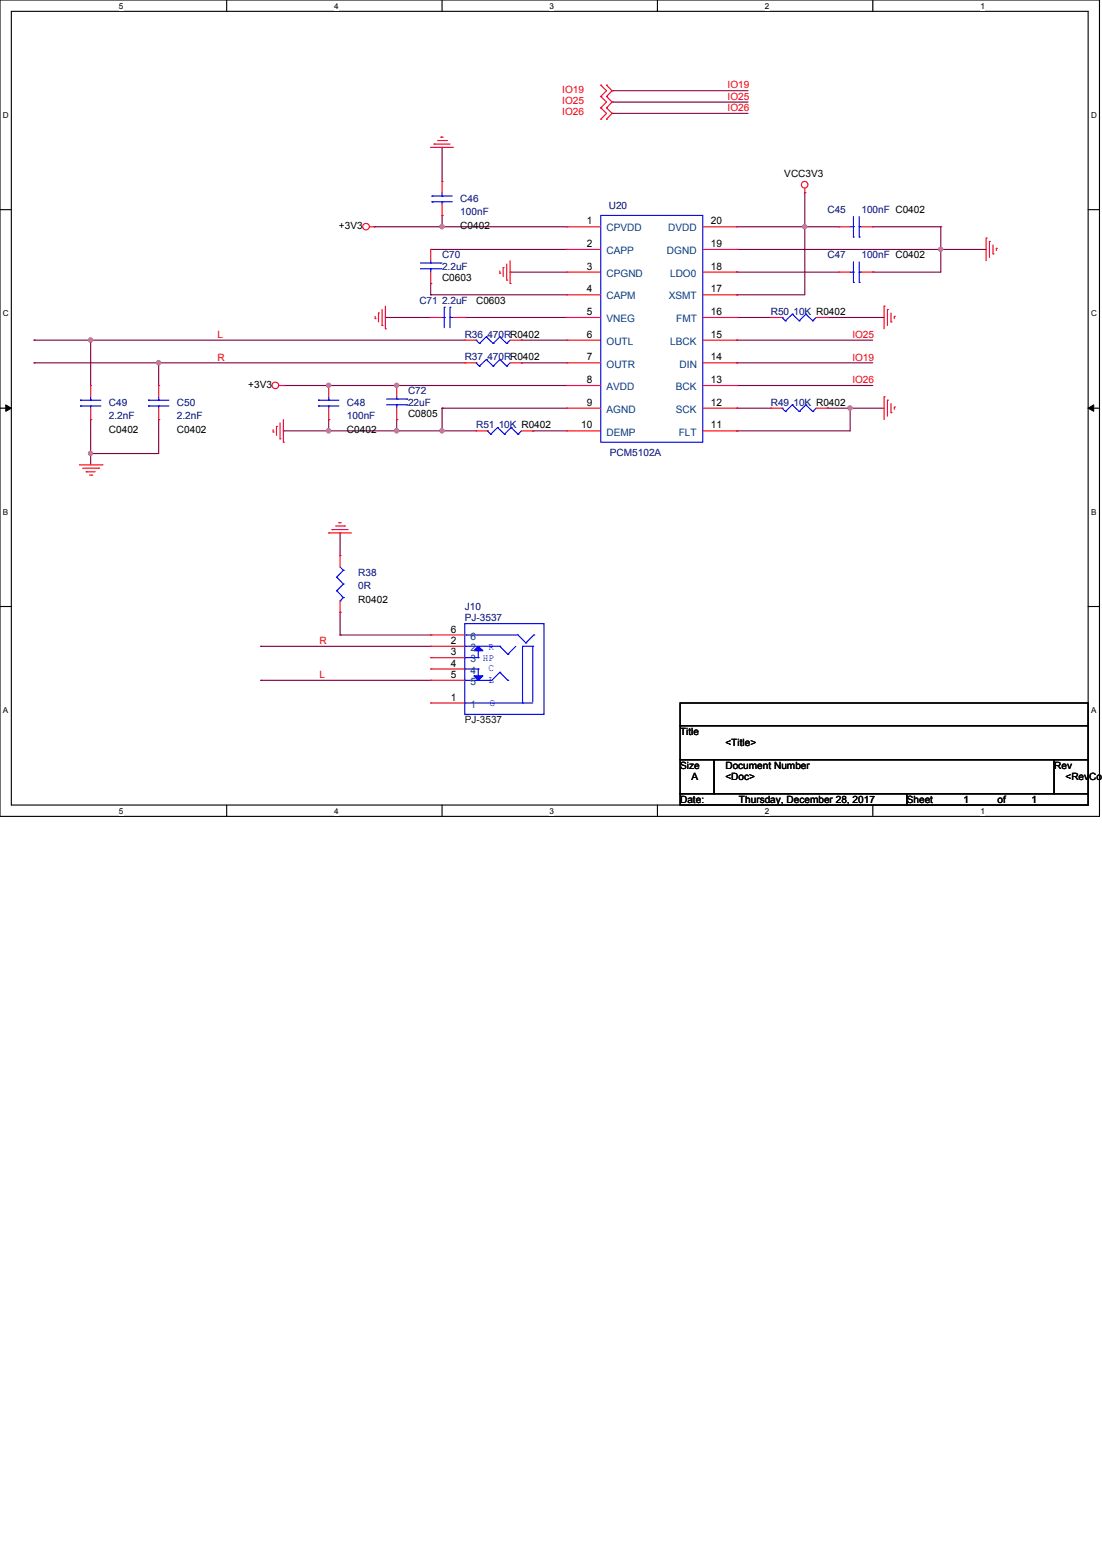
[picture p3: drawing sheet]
<svg xmlns="http://www.w3.org/2000/svg" width="210mm" height="297mm" viewBox="0 0 210 297" stroke-linecap="round" stroke-linejoin="round" font-family="sans-serif">
<path d="M0 0h209.4v155.4h-209.4zM2.2 2.2h205.1v151.1h-205.1z" fill="none" stroke="#000" stroke-width=".21"/>
<g fill="#fff">
<path d="M22.6 .3h.9v1.7h-.9z"/>
<path d="M22.6 153.5h.9v1.8h-.9z"/>
</g>
<path d="M43.2 0v2.2M43.2 153.3v2.1" fill="none" stroke="#000" stroke-width=".21"/>
<g fill="#fff">
<path d="M63.7 .3h.8v1.7h-.8z"/>
<path d="M63.7 153.5h.8v1.8h-.8z"/>
</g>
<path d="M84.2 0v2.2M84.2 153.3v2.1" fill="none" stroke="#000" stroke-width=".21"/>
<g fill="#fff">
<path d="M104.7 .3h.8v1.7h-.8z"/>
<path d="M104.7 153.5h.8v1.8h-.8z"/>
</g>
<path d="M125.2 0v2.2M125.2 153.3v2.1" fill="none" stroke="#000" stroke-width=".21"/>
<g fill="#fff">
<path d="M145.7 .3h.9v1.7h-.9z"/>
<path d="M145.7 153.5h.9v1.8h-.9z"/>
</g>
<path d="M166.2 0v2.2M166.2 153.3v2.1" fill="none" stroke="#000" stroke-width=".21"/>
<g fill="#fff">
<path d="M186.7 .3h.9v1.7h-.9z"/>
<path d="M186.7 153.5h.9v1.8h-.9z"/>
<path d="M.6 21h1.1v1.8h-1.1z"/>
<path d="M207.8 21h1.1v1.8h-1.1z"/>
<path d="M.6 58.8h1.1v1.7h-1.1z"/>
<path d="M207.8 58.8h1.1v1.7h-1.1z"/>
</g>
<path d="M0 39.9h2.2M207.3 39.9h2.1" fill="none" stroke="#000" stroke-width=".21"/>
<g fill="#fff">
<path d="M.6 96.6h1v1.7h-1z"/>
<path d="M207.8 96.6h1v1.7h-1z"/>
</g>
<path d="M0 77.7h2.2M207.3 77.7h2.1" fill="none" stroke="#000" stroke-width=".21"/>
<path d="M1.1 77.1l1.1 .6-1.1 .6zM207.3 77.7l1-.6v1.2z" fill="#000"/>
<path d="M1.1 77.1l1.1 .6-1.1 .6zM207.3 77.7l1-.6v1.2z" fill="none" stroke="#000" stroke-width=".19"/>
<g fill="#fff">
<path d="M.6 134.4h.9v1.7h-.9z"/>
<path d="M207.8 134.4h1v1.7h-1z"/>
</g>
<path d="M0 115.5h2.2M207.3 115.5h2.1" fill="none" stroke="#000" stroke-width=".21"/>
<g fill="none" stroke="#800040" stroke-width=".21">
<path d="M116.6 19.4h.1M116.6 17.3h.1M116.6 19.4h25.9M116.6 17.3h25.9M116.6 21.6h.1M116.6 21.6h25.9M84.2 43.2h.1M84.2 43.2h23.7M140.3 73.4h.1M140.3 64.8h.1M140.3 69.1h.1M140.3 73.4h25.9"/>
<path d="M140.3 64.8h25.9M140.3 69.1h25.9"/>
</g>
<circle cx="84.2" cy="43.2" r=".4" fill="#f0f"/>
<circle cx="84.2" cy="43.2" r=".4" fill="none" stroke="#f0f" stroke-width=".21"/>
<path d="M71.2 43.2h.1M84.2 41h.1M84.2 41v2.2h-13M179.2 47.5h.1M179.2 47.5h8.6" fill="none" stroke="#800040" stroke-width=".21"/>
<circle cx="179.2" cy="47.5" r=".4" fill="#f0f"/>
<circle cx="179.2" cy="47.5" r=".4" fill="none" stroke="#f0f" stroke-width=".21"/>
<path d="M153.3 36.7h.1M153.3 36.7v6.5M153.3 43.2h.1M153.3 43.2h6.5M166.2 43.2h.1M166.2 43.2h13M179.2 47.5h.1M179.2 47.5v4.3" fill="none" stroke="#800040" stroke-width=".21"/>
<circle cx="153.3" cy="43.2" r=".4" fill="#f0f"/>
<circle cx="153.3" cy="43.2" r=".4" fill="none" stroke="#f0f" stroke-width=".21"/>
<g fill="none" stroke="#800040" stroke-width=".21">
<path d="M84.2 28.1h.1M84.2 28.1v6.4M82 47.5h.1M82 54h.1M82 56.1h.1M82 47.5h25.9M82 54v2.1M82 56.1h25.9M97.2 51.8h.1M97.2 51.8h10.7M140.3 43.2h.1M140.3 51.8h.1"/>
<path d="M140.3 43.2h13M140.3 51.8h19.5M166.2 51.8h.1M166.2 51.8h13M73.4 60.5h.1M73.4 60.5h8.6M75.6 73.4h.1M75.6 73.4h32.3M88.5 60.5h.1M88.5 60.5h19.4M99.3 64.8h.1M99.3 69.1h.1"/>
<path d="M99.3 64.8h8.6M99.3 69.1h8.6"/>
</g>
<circle cx="75.5" cy="73.4" r=".4" fill="#f0f"/>
<circle cx="75.5" cy="73.4" r=".4" fill="none" stroke="#f0f" stroke-width=".21"/>
<path d="M54 73.4h.1M54 73.4h21.6M62.6 73.4h.1" fill="none" stroke="#800040" stroke-width=".21"/>
<circle cx="62.6" cy="73.4" r=".4" fill="#f0f"/>
<circle cx="62.6" cy="73.4" r=".4" fill="none" stroke="#f0f" stroke-width=".21"/>
<path d="M30.2 69.1h.1M30.2 69.1h58.3M84.2 77.7h.1M84.2 77.7h23.7" fill="none" stroke="#800040" stroke-width=".21"/>
<circle cx="30.2" cy="69.1" r=".4" fill="#f0f"/>
<circle cx="30.2" cy="69.1" r=".4" fill="none" stroke="#f0f" stroke-width=".21"/>
<path d="M17.3 64.8h.1M17.3 64.8h71.2" fill="none" stroke="#800040" stroke-width=".21"/>
<circle cx="17.2" cy="64.7" r=".4" fill="#f0f"/>
<circle cx="17.2" cy="64.7" r=".4" fill="none" stroke="#f0f" stroke-width=".21"/>
<path d="M6.5 69.1h.1M6.5 64.8h.1M6.5 69.1h23.7M6.5 64.8h10.8M17.3 64.8h.1M17.3 64.8v8.6M30.2 69.1h.1M30.2 69.1v4.3M17.3 86.4h.1M17.3 86.4v2.1" fill="none" stroke="#800040" stroke-width=".21"/>
<circle cx="17.2" cy="86.3" r=".4" fill="#f0f"/>
<circle cx="17.2" cy="86.3" r=".4" fill="none" stroke="#f0f" stroke-width=".21"/>
<path d="M30.2 79.9h.1M30.2 79.9v6.5h-12.9M140.3 77.7h.1M140.3 77.7h6.5M161.9 77.7h.1M161.9 77.7h6.5M161.9 77.7v4.3h-21.6M17.3 86.4h.1M140.3 82h.1" fill="none" stroke="#800040" stroke-width=".21"/>
<circle cx="161.9" cy="77.7" r=".4" fill="#f0f"/>
<circle cx="161.9" cy="77.7" r=".4" fill="none" stroke="#f0f" stroke-width=".21"/>
<path d="M140.3 56.1h.1M153.3 43.2h.1M153.3 43.2v12.9h-13M140.3 60.5h.1M140.3 60.5h6.5M157.6 60.5h.1M157.6 60.5h10.8M84.2 82h.1M84.2 82h6.5M101.5 82h.1M101.5 82h6.4" fill="none" stroke="#800040" stroke-width=".21"/>
<circle cx="84.2" cy="82" r=".4" fill="#f0f"/>
<circle cx="84.2" cy="82" r=".4" fill="none" stroke="#f0f" stroke-width=".21"/>
<path d="M84.2 77.7h.1M84.2 77.7v4.3h-8.6M75.6 82h.1" fill="none" stroke="#800040" stroke-width=".21"/>
<circle cx="75.5" cy="82" r=".4" fill="#f0f"/>
<circle cx="75.5" cy="82" r=".4" fill="none" stroke="#f0f" stroke-width=".21"/>
<path d="M75.6 79.9h.1M75.6 79.9v2.1h-13M62.6 82h.1" fill="none" stroke="#800040" stroke-width=".21"/>
<circle cx="62.6" cy="82" r=".4" fill="#f0f"/>
<circle cx="62.6" cy="82" r=".4" fill="none" stroke="#f0f" stroke-width=".21"/>
<g fill="none" stroke="#800040" stroke-width=".21">
<path d="M140.3 47.5h.1M179.2 43.2h.1M179.2 43.2v4.3h-38.9M17.3 79.9h.1M17.3 79.9v6.5M62.6 79.9h.1M62.6 79.9v2.1h-8.6M157.6 77.7h.1M157.6 77.7h4.3M54 82h.1M64.8 116.6h.1M64.8 101.5h.1"/>
<path d="M64.8 101.5v4.3M64.8 116.6v4.3M49.7 123.1h.1M49.7 129.5h.1M49.7 123.1h32.3M49.7 129.5h32.3M64.8 120.9h.1M64.8 120.9h17.2"/>
</g>
<g fill="none" stroke="#f00" stroke-width=".21">
<path d="M114.4 16.2h.1M114.4 18.4h.1M114.4 16.2l1.1 1.1-1.1 1.1M114.4 18.4l1.1 1-1.1 1.1M115.5 18.4h.1M115.5 16.2h.1M115.5 16.2l1.1 1.1-1.1 1.1M115.5 18.4l1.1 1-1.1 1.1M82 28.1h.1M82 28.1h4.4M82.7 27.4h.1M82.7 27.4h3"/>
<path d="M83.4 26.8h1.6M84 26.1h.1M84 26.1h.4M85 26.8h.1M114.4 20.5h.1M114.4 22.7h.1M114.4 20.5l1.1 1.1-1.1 1.1M115.5 20.5h.1M115.5 22.7h.1M115.5 20.5l1.1 1.1-1.1 1.1M153.3 36.7h.1M153.3 35.9v.8"/>
<path d="M70.4 43.2h.8M71.2 43.2h.1M72.1 59.6h.1M72.1 59.6v1.7M72.8 58.9v3.1M73.4 58.3v4.3M95.2 52h.1M95.2 51.6v.4M95.8 51h.1M95.8 51v1.7M96.5 53.3h.1M96.5 50.3v3"/>
<path d="M97.2 54h.1M97.2 49.7v4.3M107.9 43.2h.1M107.9 47.5h.1M107.9 51.8h.1M107.9 56.1h.1M107.9 43.2h6.5M107.9 47.5h6.5M107.9 51.8h6.5M107.9 56.1h6.5M133.9 43.2h6.4M133.9 47.5h6.4"/>
<path d="M133.9 51.8h6.4M133.9 56.1h6.4M140.3 56.1h.1M140.3 51.8h.1M140.3 47.5h.1M140.3 43.2h.1M168.4 58.3h.1M168.4 58.3v4.3M169 58.9h.1M169 58.9v3.1M169.7 59.6v1.7M187.8 45.3h.1"/>
<path d="M187.8 45.3v4.4M188.5 46h.1M188.5 46v3M189.1 48.3h.1M189.1 46.7v1.6M189.8 47.3h.1M189.8 47.3v.4M53.1 73.4h.9M54 73.4h.1M54 79.9v4.3M62.6 79.9h.1M62.6 73.4h.1"/>
<path d="M62.6 73.4v2.2M62.6 77.7v2.2M71.5 60.7h.1M71.5 60.2v.5M72.8 62h.1M73.4 62.6h.1M75.6 73.4h.1M75.6 79.9h.1M75.6 73.4v2.2M75.6 77.7v2.2M88.5 69.1h.1M88.5 69.1h2.2"/>
<path d="M97.2 69.1h2.1M99.3 69.1h.1M107.9 60.5h.1M107.9 64.8h.1M107.9 69.1h.1M107.9 73.4h.1M107.9 77.7h.1M107.9 73.4h6.5M107.9 60.5h6.5M107.9 64.8h6.5M107.9 69.1h6.5M107.9 77.7h6.5"/>
<path d="M133.9 73.4h6.4M133.9 60.5h6.4M133.9 64.8h6.4M133.9 69.1h6.4M133.9 77.7h6.4M140.3 77.7h.1M140.3 73.4h.1M140.3 69.1h.1M140.3 64.8h.1M140.3 60.5h.1M168.4 75.6h.1M168.4 75.6v4.3"/>
<path d="M169 76.2h.1M169 76.2v3M169.7 78.6h.1M169.7 61.3h.1M169.7 76.9v1.7M170.3 77.5h.1M170.3 60.2h.1M170.3 60.2v.5M170.3 77.5v.4M15.1 88.5h4.3M15.7 89.2h3.1M16.4 89.8h.1"/>
<path d="M16.4 89.8h1.7M17.1 90.5h.4M17.5 90.5h.1M18.8 89.2h.1M19.4 88.5h.1M52 82.3h.1M52 81.8v.5M52.7 81.2h.1M52.7 81.2v1.7M53.3 83.6h.1M53.3 80.5v3.1M54 84.2h.1"/>
<path d="M64.6 99.5h.1M64.6 99.5h.4M107.9 82h.1M107.9 82h6.5M133.9 82h6.4M140.3 82h.1M62.6 101.5h.1M62.6 101.5h4.3M63.2 100.8h.1M63.2 100.8h3.1M63.9 100.2h1.7M64.8 105.8h.1"/>
<path d="M64.8 116.6h.1M64.8 105.8v2.1M64.8 114.4v2.2M65.6 100.2h.1"/>
<circle cx="153.3" cy="35.2" r=".63"/>
<circle cx="69.7" cy="43.2" r=".63"/>
<circle cx="52.5" cy="73.4" r=".63"/>
</g>
<path d="M129.5 133.9h77.8v4.3h-77.8zM129.5 138.2h77.8v6.5h-77.8zM129.5 144.7h6.5v6.4h-6.5zM129.5 151.1h43.2v2.2h-43.2zM136 144.7h64.8v6.4h-64.8zM172.7 151.1h34.6v2.2h-34.6zM200.8 144.7h6.5v6.4h-6.5z" fill="none" stroke="#000" stroke-width=".21"/>
<g fill="none" stroke="#00f" stroke-width=".21">
<path d="M114.4 41h19.5v43.2h-19.5zM60.7 76.2h.1M60.7 77.3h.1M60.7 76.2h3.9M60.7 77.3h3.9M62.6 77.3h.1M62.6 76.2h.1M62.6 75.6v.6M62.6 77.3v.4M73.6 77.1h3.9M73.6 76h3.9M75.6 76h.1"/>
<path d="M75.6 77.1h.1M75.6 75.6v.4M75.6 77.1v.6M77.5 77.1h.1M77.5 76h.1M90.7 69.1h.1M90.7 69.1l.6 .6M91.3 69.7h.1M92.6 68.5h.1M92.6 68.5l1.3 1.2M92.6 68.5l-1.3 1.2M93.9 69.7h.1"/>
<path d="M95.2 68.5h.1M95.2 68.5l1.3 1.2M95.2 68.5l-1.3 1.2M96.5 69.7h.1M97.2 69.1l-.7 .6M64.1 109.9h.1M64.1 112.5h.1M64.1 109.9l1.3 1.3M64.1 112.5l1.3 1.3M64.8 114.4h.1M64.8 107.9l.6 .7M65.4 108.6h.1"/>
<path d="M65.4 111.2h.1M65.4 113.8h.1M65.4 108.6l-1.3 1.3M65.4 111.2l-1.3 1.3M65.4 113.8l-.6 .6"/>
</g>
<path d="M90.3 123.9l.8-.8 .9 .8z" fill="#00f"/>
<path d="M90.3 123.9l.8-.8 .9 .8z" fill="none" stroke="#00f" stroke-width=".21"/>
<path d="M90.3 128.7h1.7l-.9 .8z" fill="#00f"/>
<g fill="none" stroke="#00f" stroke-width=".21">
<path d="M82.3 37.3h.1M82.3 38.4h.1M82.3 37.3h3.8M82.3 38.4h3.8M84.2 38.4h.1M84.2 37.3h.1M84.2 36.7v.6M84.2 38.4v.5M80.1 51.2h3.9M80.1 50.1h3.9M82 50.1h.1M82 51.2h.1"/>
<path d="M82 49.7v.4M82 51.2v.6M84 51.2h.1M84 50.1h.1M84.6 58.5h.1M84.6 58.5v3.9M85.7 58.5h.1M85.7 58.5v3.9M150.9 59.8h.1M150.9 59.8l1.3 1.3M150.9 59.8l-1.3 1.3M153.5 59.8h.1"/>
<path d="M153.5 59.8l1.3 1.3M153.5 59.8l-1.3 1.3M161.9 51.8h.7M161.9 43.2h.7M162.6 53.8h.1M162.6 51.8h.1M162.6 45.1h.1M162.6 43.2h.1M162.6 41.2v3.9M162.6 49.9v3.9M163.7 51.8h.1M163.7 53.8h.1"/>
<path d="M163.7 43.2h.1M163.7 45.1h.1M163.7 51.8h.4M163.7 41.2v3.9M163.7 49.9v3.9M163.7 43.2h.4M15.3 76.2h.1M15.3 77.3h.1M15.3 76.2h3.9M15.3 77.3h3.9M17.3 77.3h.1M17.3 76.2h.1"/>
<path d="M17.3 75.6v.6M17.3 77.3v.4M28.3 76.2h.1M28.3 77.3h.1M28.3 76.2h3.9M28.3 77.3h3.9M30.2 77.3h.1M30.2 76.2h.1M30.2 75.6v.6M30.2 77.3v.4M84.2 60.5h.4M84.6 60.5h.1"/>
<path d="M85.7 60.5h.1M85.7 60.5h.7M90.7 64.8h.1M90.7 64.8l.6 .6M91.3 65.4h.1M92.6 64.1h.1M92.6 64.1l1.3 1.3M92.6 64.1l-1.3 1.3M93.9 65.4h.1M95.2 64.1h.1M95.2 64.1l1.3 1.3M95.2 64.1l-1.3 1.3"/>
<path d="M96.5 65.4h.1M97.2 64.8l-.7 .6M149 60.5h.1M149 77.7h.1M149 60.5l.6 .6M149 77.7l.6 .7M149.6 61.1h.1M149.6 78.4h.1M150.9 77.1h.1M150.9 77.1l1.3 1.3M150.9 77.1l-1.3 1.3M152.2 61.1h.1"/>
<path d="M152.2 78.4h.1M153.5 77.1h.1M153.5 77.1l1.3 1.3M153.5 77.1l-1.3 1.3M154.8 61.1h.1M154.8 78.4h.1M155.4 60.5l-.6 .6M155.4 77.7l-.6 .7M92.8 82h.1M92.8 82l.7 .7M93.5 82.7h.1M94.8 81.4h.1"/>
<path d="M94.8 81.4l1.3 1.3M94.8 81.4l-1.3 1.3M96.1 82.7h.1M97.4 81.4h.1M97.4 81.4l1.3 1.3M97.4 81.4l-1.3 1.3M98.7 82.7h.1M99.3 82l-.6 .7M88.5 118.7h15.1v17.3h-15.1zM88.5 123.1h.1M88.5 133.9h.1M88.5 129.5h.1"/>
<path d="M88.5 127.4h.1M88.5 125.2h.1M88.5 123.1h6.7M88.5 133.9h13M88.5 127.4h2.6M88.5 125.2h2.6M88.7 120.9h.1M88.7 120.9h10l1.5 1.5M90.3 128.7h1.7l-.9 .8zM91.1 127.4h.1M91.1 125.2h.1M91.1 123.9v1.3"/>
<path d="M91.1 127.4v1.3M95.2 123.1h.1M95.2 128h.1M95.2 123.1l1.5 1.5M95.2 128l-1.5 1.5h-5.2M95.2 128l1.5 1.5M96.7 124.6h.1M96.7 129.5h.1M98.3 123.1l-1.6 1.5M99.5 123.1h.1M99.5 133.9h.1M99.5 123.1h2"/>
<path d="M99.5 123.1v10.8M100.2 122.4h.1M101.5 123.1h.1M101.5 123.1v10.5M101.7 120.9h.1M101.7 120.9l-1.5 1.5"/>
</g>
<g fill="none" stroke="#f00" stroke-width=".21">
<path d="M84.2 34.5h.1M84.2 34.5v2.2M84.2 38.9v2.1M82 47.5h.1M82 54h.1M82 47.5v2.2M82 51.8v2.2M84.2 41h.1M159.8 51.8h.1M159.8 43.2h.1M159.8 51.8h2.1M159.8 43.2h2.1"/>
<path d="M164.1 51.8h2.1M164.1 43.2h2.1M166.2 51.8h.1M166.2 43.2h.1M17.3 79.9h.1M17.3 73.4h.1M17.3 73.4v2.2M17.3 77.7v2.2M30.2 79.9h.1M30.2 73.4h.1M30.2 73.4v2.2M30.2 77.7v2.2"/>
<path d="M82 60.5h.1M82 60.5h2.2M86.4 60.5h2.1M88.5 64.8h.1M88.5 60.5h.1M88.5 64.8h2.2M97.2 64.8h2.1M99.3 64.8h.1M146.8 60.5h.1M146.8 77.7h.1M146.8 60.5h2.2M146.8 77.7h2.2"/>
<path d="M155.4 60.5h2.2M155.4 77.7h2.2M157.6 60.5h.1M157.6 77.7h.1M90.7 82h.1M90.7 82h2.1M99.3 82h2.2M101.5 82h.1M82 123.1h.1M82 125.2h.1M82 127.4h.1M82 129.5h.1"/>
<path d="M82 133.9h.1M82 120.9h.1M82 123.1h6.5M82 125.2h6.5M82 127.4h6.5M82 129.5h6.5M82 133.9h6.5M82 120.9h6.5"/>
</g>
<circle cx="84.2" cy="43.2" r=".4" fill="#f0f"/>
<circle cx="84.2" cy="43.2" r=".4" fill="none" stroke="#f0f" stroke-width=".21"/>
<circle cx="179.2" cy="47.5" r=".4" fill="#f0f"/>
<circle cx="179.2" cy="47.5" r=".4" fill="none" stroke="#f0f" stroke-width=".21"/>
<circle cx="153.3" cy="43.2" r=".4" fill="#f0f"/>
<circle cx="153.3" cy="43.2" r=".4" fill="none" stroke="#f0f" stroke-width=".21"/>
<circle cx="75.5" cy="73.4" r=".4" fill="#f0f"/>
<circle cx="75.5" cy="73.4" r=".4" fill="none" stroke="#f0f" stroke-width=".21"/>
<circle cx="62.6" cy="73.4" r=".4" fill="#f0f"/>
<circle cx="62.6" cy="73.4" r=".4" fill="none" stroke="#f0f" stroke-width=".21"/>
<circle cx="30.2" cy="69.1" r=".4" fill="#f0f"/>
<circle cx="30.2" cy="69.1" r=".4" fill="none" stroke="#f0f" stroke-width=".21"/>
<circle cx="17.2" cy="64.7" r=".4" fill="#f0f"/>
<circle cx="17.2" cy="64.7" r=".4" fill="none" stroke="#f0f" stroke-width=".21"/>
<circle cx="17.2" cy="86.3" r=".4" fill="#f0f"/>
<circle cx="17.2" cy="86.3" r=".4" fill="none" stroke="#f0f" stroke-width=".21"/>
<circle cx="161.9" cy="77.7" r=".4" fill="#f0f"/>
<circle cx="161.9" cy="77.7" r=".4" fill="none" stroke="#f0f" stroke-width=".21"/>
<circle cx="84.2" cy="82" r=".4" fill="#f0f"/>
<circle cx="84.2" cy="82" r=".4" fill="none" stroke="#f0f" stroke-width=".21"/>
<circle cx="75.5" cy="82" r=".4" fill="#f0f"/>
<circle cx="75.5" cy="82" r=".4" fill="none" stroke="#f0f" stroke-width=".21"/>
<circle cx="62.6" cy="82" r=".4" fill="#f0f"/>
<circle cx="62.6" cy="82" r=".4" fill="none" stroke="#f0f" stroke-width=".21"/>
<g font-size="1.9" fill="#f00">
<text x="107.1" y="17.7">IO19</text>
<text x="138.6" y="16.8">IO19</text>
<text x="107.1" y="19.8">IO25</text>
<text x="107.1" y="22">IO26</text>
<text x="138.6" y="21.2">IO26</text>
<text x="138.6" y="19">IO25</text>
<text x="41.4" y="64.3">L</text>
<text x="162.3" y="64.3">IO25</text>
<text x="41.4" y="68.7">R</text>
<text x="162.3" y="68.7">IO19</text>
<text x="162.3" y="73">IO26</text>
<text x="60.9" y="122.6">R</text>
<text x="60.9" y="129.1">L</text>
</g>
<g font-size="1.9">
<text x="149.4" y="33.7">VCC3V3</text>
<text x="64.6" y="43.6">+3V3</text>
<text x="87.7" y="43.6">C0402</text>
<text x="111.8" y="42.7">1</text>
<text x="111.8" y="47">2</text>
<text x="135.4" y="47">19</text>
<text x="135.4" y="42.7">20</text>
<text x="84.2" y="53.5">C0603</text>
<text x="111.8" y="51.4">3</text>
<text x="135.4" y="51.4">18</text>
<text x="90.7" y="57.8">C0603</text>
<text x="111.8" y="55.7">4</text>
<text x="111.8" y="60">5</text>
<text x="135.4" y="60">16</text>
<text x="135.4" y="55.7">17</text>
<text x="111.8" y="64.3">6</text>
<text x="135.4" y="64.3">15</text>
<text x="111.8" y="68.6">7</text>
<text x="135.4" y="68.6">14</text>
<text x="47.3" y="73.8">+3V3</text>
<text x="111.8" y="72.9">8</text>
<text x="111.8" y="77.3">9</text>
<text x="135.4" y="77.3">12</text>
<text x="135.4" y="72.9">13</text>
<text x="20.7" y="82.4">C0402</text>
<text x="33.7" y="82.4">C0402</text>
<text x="66.1" y="82.4">C0402</text>
<text x="77.7" y="79.4">C0805</text>
<text x="110.7" y="81.6">10</text>
<text x="135.4" y="81.6">11</text>
<text x="68.2" y="114.8">R0402</text>
<text x="85.9" y="122.6">2</text>
<text x="85.9" y="124.8">3</text>
<text x="85.9" y="120.4">6</text>
<text x="85.9" y="126.9">4</text>
<text x="85.9" y="129.1">5</text>
<text x="85.9" y="133.4">1</text>
<text x="129.5" y="139.9">Title</text>
<text x="138.2" y="142">&lt;Title&gt;</text>
<text x="129.5" y="146.3">Size</text>
<text x="131.7" y="148.5">A</text>
<text x="138.2" y="146.3">Document Number</text>
<text x="138.2" y="148.5">&lt;Doc&gt;</text>
<text x="200.8" y="146.3">Rev</text>
<text x="202.9" y="148.5">&lt;RevCod</text>
<text x="129.5" y="152.8">Date:</text>
<text x="140.8" y="152.8">Thursday, December 28, 2017</text>
<text x="172.7" y="152.8">Sheet</text>
<text x="183.5" y="152.8">1</text>
<text x="190" y="152.8">of</text>
<text x="196.5" y="152.8">1</text>
</g>
<g font-size="1.9" fill="#000080">
<text x="87.7" y="38.4">C46</text>
<text x="87.7" y="41">100nF</text>
<text x="116" y="39.7">U20</text>
<text x="157.6" y="40.6">C45</text>
<text x="164.1" y="40.6">100nF C0402</text>
<text x="84.2" y="49.2">C70</text>
<text x="84.2" y="51.4">2.2uF</text>
<text x="157.6" y="49.2">C47</text>
<text x="164.1" y="49.2">100nF C0402</text>
<text x="79.9" y="57.8">C71 2.2uF</text>
<text x="146.8" y="60">R50 10K R0402</text>
<text x="88.5" y="64.3">R36 470RR0402</text>
<text x="88.5" y="68.6">R37 470RR0402</text>
<text x="20.7" y="77.3">C49</text>
<text x="33.7" y="77.3">C50</text>
<text x="66.1" y="77.3">C48</text>
<text x="77.7" y="75.1">C72</text>
<text x="77.7" y="77.3">22uF</text>
<text x="146.8" y="77.3">R49 10K R0402</text>
<text x="20.7" y="79.8">2.2nF</text>
<text x="33.7" y="79.8">2.2nF</text>
<text x="66.1" y="79.8">100nF</text>
<text x="90.7" y="81.6">R51 10K R0402</text>
<text x="116.2" y="86.7">PCM5102A</text>
<text x="68.2" y="109.6">R38</text>
<text x="68.2" y="112.2">0R</text>
<text x="88.5" y="116.1">J10</text>
<text x="88.5" y="118.3">PJ-3537</text>
</g>
<g font-size="1.9" fill="#004080">
<text x="115.5" y="44.1">CPVDD</text>
<text x="127.3" y="44.1">DVDD</text>
<text x="115.5" y="48.4">CAPP</text>
<text x="115.5" y="52.7">CPGND</text>
<text x="127" y="48.4">DGND</text>
<text x="127.6" y="52.7">LDO0</text>
<text x="115.5" y="57">CAPM</text>
<text x="127.4" y="57">XSMT</text>
<text x="115.5" y="61.3">VNEG</text>
<text x="115.5" y="65.7">OUTL</text>
<text x="127.6" y="65.7">LBCK</text>
<text x="128.8" y="61.3">FMT</text>
<text x="115.5" y="70">OUTR</text>
<text x="129.5" y="70">DIN</text>
<text x="115.5" y="74.3">AVDD</text>
<text x="128.7" y="74.3">BCK</text>
<text x="115.5" y="78.6">AGND</text>
<text x="115.5" y="82.9">DEMP</text>
<text x="128.7" y="78.6">SCK</text>
<text x="129.3" y="82.9">FLT</text>
<text x="89.6" y="124">2</text>
<text x="89.6" y="121.8">6</text>
<text x="89.6" y="126.1">3 HP</text>
<text x="89.6" y="128.3">4</text>
<text x="89.6" y="130.4">5</text>
<text x="89.6" y="134.7">1</text>
</g>
<g font-size="1.9" fill="#00f">
<text x="93" y="123.7">R</text>
<text x="93" y="127.8">C</text>
<text x="93" y="130">L</text>
<text x="93.3" y="134.5">G</text>
</g>
<text font-size="1.9" fill="#004000" x="88.5" y="137.7">PJ-3537</text>
<g font-size="1.6">
<text x="22.6" y="1.7">5</text>
<text x="63.7" y="1.7">4</text>
<text x="104.7" y="1.7">3</text>
<text x="145.7" y="1.7">2</text>
<text x="186.7" y="1.7">1</text>
<text x=".6" y="22.4">D</text>
<text x="207.8" y="22.4">D</text>
<text x=".6" y="60.2">C</text>
<text x="207.8" y="60.2">C</text>
<text x=".6" y="98">B</text>
<text x="207.8" y="98">B</text>
<text x=".6" y="135.8">A</text>
<text x="207.8" y="135.8">A</text>
<text x="22.6" y="154.9">5</text>
<text x="63.7" y="154.9">4</text>
<text x="104.7" y="154.9">3</text>
<text x="145.7" y="154.9">2</text>
<text x="186.7" y="154.9">1</text>
</g>
</svg>
